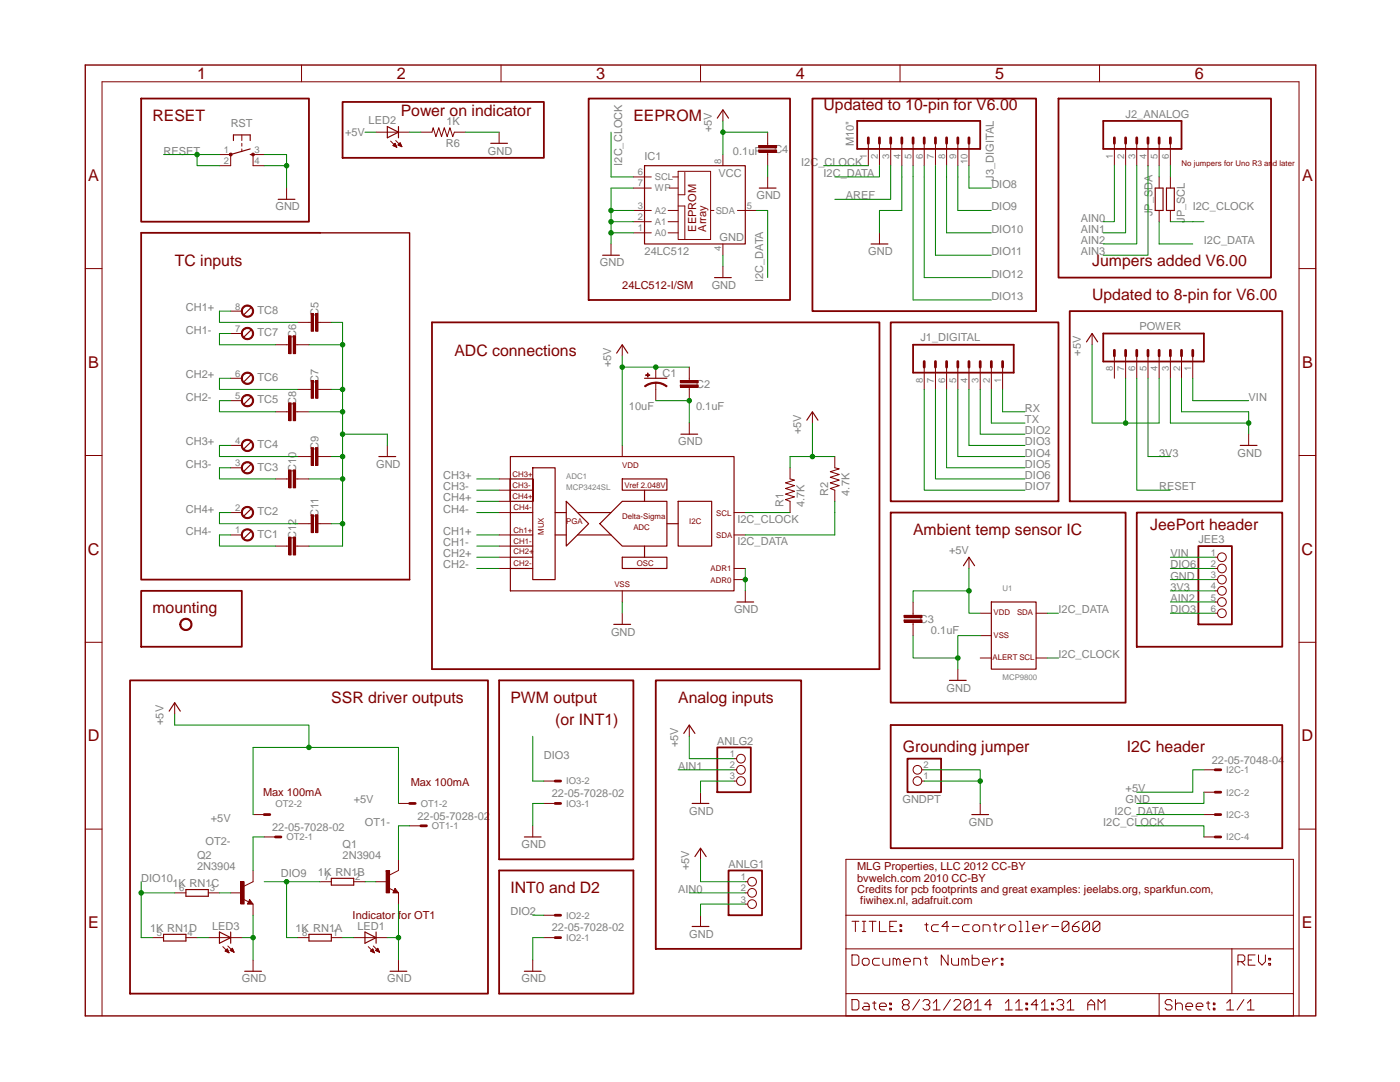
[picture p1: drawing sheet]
<svg xmlns="http://www.w3.org/2000/svg" width="279mm" height="216mm" viewBox="0 0 279 216" stroke-linecap="round" stroke-linejoin="round" font-family="sans-serif">
<g fill="none" stroke="#800000" stroke-width=".36">
<path d="M28.2 19.7h33.5v24.5h-33.5zM117.5 19.7h40.2v40.2h-40.2zM162.1 19.7h44.7v42.4h-44.7zM211.2 19.7h42.5v35.7h-42.5zM68.4 20.3h40.1v11.2h-40.1zM63.9 46.5h-35.7v69.2h53.5M86.2 64.3h89.3v69.2h-89.3zM177.8 64.3h33.4v35.7h-33.4zM213.5 62.1h42.4v37.9h-42.4zM28.2 117.9h20.1v11.2h-20.1zM177.8 102.3h46.8v37.9h-46.8zM226.9 102.3h29v26.8h-29z"/>
<path d="M26 135.8h71.4v62.5h-71.4zM99.6 135.8h26.8v35.7h-26.8zM130.9 135.8h29v53.5h-29zM177.8 144.7h78.1v24.5h-78.1zM99.6 173.7h26.8v24.6h-26.8z"/>
</g>
<path d="M63.9 46.5h17.8v69.2" fill="none" stroke="#800000" stroke-width=".28"/>
<g fill="none" stroke="#800000" stroke-width=".23">
<path d="M101.9 95.6h4.4M101.9 97.8h4.4M101.9 91.1h44.6v26.8h-44.6zM106.3 93.3h4.5v22.4h-4.5zM124.2 95.6h8.9v2.2h-8.9zM128.6 97.8v2.2M101.9 102.3h4.4M101.9 106.7h4.4M101.9 100h4.4M101.9 109h4.4M101.9 113.4h4.4M101.9 111.2h4.4"/>
<path d="M110.8 102.3h2.2M110.8 106.7h2.2M113 100l4.5 4.5-4.5 4.5zM115.3 106.7h6.6M115.5 102.3h6.4M119.7 104.5l4.5-4.5h8.9v9h-8.9zM124.2 111.2h8.9v2.2h-8.9zM128.6 109v2.2M133.1 104.5h2.2M135.3 100h6.7v9h-6.7zM197.8 120.1h9v13.4h-9z"/>
</g>
<g fill="none" stroke="#800000" stroke-width=".2">
<path d="M99.6 95.6h2.3M99.6 97.8h2.3M124.2 88.9v2.2M99.6 106.7h2.3M99.6 109h2.3M99.6 111.2h2.3M99.6 113.4h2.3M99.6 102.3h2.3M99.6 100h2.3M124.2 117.9v2.2M146.5 106.7h2.2M146.5 113.4h2.2"/>
<path d="M146.5 102.3h2.2M146.5 115.7h2.2M195.6 122.4h2.2M195.6 126.8h2.2M195.6 131.3h2.2M206.8 122.4h2.2M206.8 131.3h2.2"/>
</g>
<path d="M36.4 123.6a1.22 1.22 0 0 1 1.8 .5 1.22 1.22 0 0 1-.8 1.7 1.22 1.22 0 0 1-1.5-1.2h.2a1.01 1.01 0 0 1 1.4-.9 1.01 1.01 0 0 1 .3 1.6 1.01 1.01 0 0 1-1.7-.4v-.3h-.2v-.3z" fill-rule="evenodd" fill="#800000"/>
<g fill="none" stroke="#800000" stroke-width=".2">
<path d="M222.4 28.6v4.5M224.6 28.6v4.5M226.9 28.6v4.5M229.1 28.6v4.5M231.3 28.6v4.5M233.6 28.6v4.5M175.5 46.5v2.2M124.2 68.8v2.2M130.9 76.4v1.3M218 66.5v2.3M162.1 82.2v2.2M249.2 86.6v2.3"/>
<path d="M193.4 111.2v2.2M36.4 123.6a1.22 1.22 0 0 1 1.8 .5 1.22 1.22 0 0 1-.8 1.7 1.22 1.22 0 0 1-1.5-1.2h.2a1.01 1.01 0 0 1 1.4-.9 1.01 1.01 0 0 1 .3 1.6 1.01 1.01 0 0 1-1.7-.4v-.3h-.2v-.3zM124.2 122.4v2.2M191.2 133.5v2.3"/>
</g>
<path d="M173.8 48.7h3.4M123.1 70.5l1.1-1.7 1.1 1.7M128.6 75.5h4.5M216.8 68.2l1.2-1.7 1.1 1.7M161 83.8l1.1-1.6 1.1 1.6M247.5 88.9h3.4M192.3 112.9l1.1-1.7 1.1 1.7M122.5 124.6h3.4M189.5 135.8h3.3" fill="none" stroke="#800000" stroke-width=".23"/>
<path d="M220.2 24.1h15.6v5.6h-15.6z" fill="none" stroke="#800000" stroke-width=".36"/>
<path d="M222.4 27.5v1.1M224.6 27.5v1.1M226.9 27.5v1.1M229.1 27.5v1.1M231.3 27.5v1.1M233.6 27.5v1.1" fill="none" stroke="#800000" stroke-width=".55"/>
<path d="M130.9 76.2l1.2 .2 1 .6-.1 .2-1.2-.6-.9-.1z" fill-rule="evenodd" fill="#800000"/>
<path d="M130.9 76.2l1.2 .2 1 .6-.1 .2-1.2-.6-.9-.1z" fill="none" stroke="#800000" stroke-width=".2"/>
<path d="M128.6 77l1.1-.5 1.2-.2v.2l-.9 .1-1.2 .6z" fill-rule="evenodd" fill="#800000"/>
<path d="M128.6 77l1.1-.5 1.2-.2v.2l-.9 .1-1.2 .6z" fill="none" stroke="#800000" stroke-width=".2"/>
<path d="M128.9 74.8h.8v.1h-.8z" fill="#800000"/>
<path d="M128.9 74.8h.8v.1h-.8zM128.9 74.8h.1" fill="none" stroke="#800000" stroke-width=".2"/>
<path d="M129.2 74.5h.1v.7h-.1z" fill="#800000"/>
<path d="M129.2 74.5h.1v.7h-.1zM129.2 74.5h.1M130.9 73.3v2.2M130.9 77.7v2.2M182.2 122.4v.4M182.2 124.1v.5" fill="none" stroke="#800000" stroke-width=".2"/>
<path d="M180.4 123.7h3.6v.5h-3.6z" fill="#800000"/>
<path d="M180.4 123.7h3.6v.5h-3.6zM180.4 123.7h.1" fill="none" stroke="#800000" stroke-width=".2"/>
<path d="M180.4 122.8h3.6v.5h-3.6z" fill="#800000"/>
<path d="M137.6 75.5v.4M137.6 77.3v.4M180.4 122.8h3.6v.5h-3.6zM180.4 122.8h.1M182.2 120.1v2.3M182.2 124.6v2.2" fill="none" stroke="#800000" stroke-width=".2"/>
<path d="M135.8 76.8h3.5v.5h-3.5z" fill="#800000"/>
<path d="M135.8 76.8h3.5v.5h-3.5zM135.8 76.8h.1" fill="none" stroke="#800000" stroke-width=".2"/>
<path d="M135.8 75.9h3.5v.5h-3.5z" fill="#800000"/>
<path d="M135.8 75.9h3.5v.5h-3.5zM135.8 75.9h.1M137.6 73.3v2.2M137.6 77.7v2.2M137.6 84.4v2.2M148.7 117.9v2.2M48.5 179.4l1.1 .6M49.8 179.5l.7 .9h-1.1zM50.5 175.9l-1.8 .9M50.5 191.6v2.2M79.5 191.6v2.2" fill="none" stroke="#800000" stroke-width=".2"/>
<path d="M135.9 86.6h3.3M147.1 120.1h3.3M49.8 180l.1 .2h-.3l.2-.5 .5 .6h-.7M48.8 193.8h3.4M77.9 193.8h3.3" fill="none" stroke="#800000" stroke-width=".23"/>
<path d="M48 175.9h.7v4.5h-.7z" fill="#800000"/>
<path d="M46 178.2h2.3M48 175.9h.7v4.5h-.7zM48 175.9h.1M50.5 173.7v2.2M77.6 177.2l1 .5M78.8 177.3l.7 .9h-1.1zM79.5 173.7l-1.8 .9M50.5 180.4v2.2" fill="none" stroke="#800000" stroke-width=".2"/>
<path d="M78.8 177.7l.2 .2h-.4l.2-.4 .5 .6h-.7" fill="none" stroke="#800000" stroke-width=".23"/>
<path d="M77.1 173.7h.6v4.5h-.6z" fill="#800000"/>
<g fill="none" stroke="#800000" stroke-width=".2">
<path d="M60.2 13v3.3M100 13v3.3M139.8 13v3.3M179.6 13v3.3M219.4 13v3.3M126.4 37.5h3.6M130 35.3h-3.6M133.6 37.5h1.7M134.2 35.3h1.1M135.3 34.2h6.5v13.6h-6.5zM136.7 34.4v4.5h-1.4M144.3 21.9v2.2"/>
<path d="M144.3 30.8v2.3M153.2 28.6v.4M153.2 30.4v.4M17 53.6h3.4M121.9 48.7v2.2M126.4 42h3.6M126.4 44.2h3.6M126.4 46.5h3.6M133.3 42h2M133.3 44.2h2M133.3 46.5h2M135.3 41.1h1.4v6.7"/>
<path d="M141.8 42h.7M144.3 48.7v2.2M144.3 53.1v2.3M147.2 42h3.8M259.2 53.6h3.4M17 90.9h3.4M259.2 90.9h3.4M242.5 111.2h.5M242.5 113.4h.5M242.5 115.7h.5M242.5 117.9h.5M17 128.2h3.4"/>
<path d="M242.5 120.1h.5M242.5 122.4h.5M259.2 128.2h3.4M17 165.4h3.4M75.1 175.9h2.2M77.1 173.7h.6v4.5h-.6zM77.1 173.7h.1M79.5 171.5v2.2M79.5 178.2v2.2M106.3 164.8v2.2M259.2 165.4h3.4M168.8 182.6h89.3"/>
<path d="M168.8 189.3h89.3M170 199.5h1.1l.3 .3v1.4l-.3 .3h-1.1zM170 183.8h1.4M170 190.5h1.1l.3 .4v1.3l-.3 .4h-1.1zM170.7 183.8v2.1M172.1 183.8h.7M172.1 185.9h.7M172.4 183.8v2.1M172.4 191.2h.7l.4 .4v.6l-.4 .4h-.7l-.3-.4v-.6zM173.5 183.8h1.3M174.1 183.8v2.1M174.5 199.8v1.4l.3 .3"/>
<path d="M175.5 183.8v2.1h1.4M175.5 191.2h-1l-.4 .4v.6l.4 .4h1M176.2 191.2v1l.4 .4h1v-1.4M177.6 184.9h.6M178.2 192.6v-1.4h.4l.3 .4v1M178.9 183.8h-1.3v2.1h1.3M178.9 191.6l.4-.4 .3 .4v1M179.6 184.5h.4v.4h-.4zM179.6 185.5h.4v.4h-.4zM180.3 191.9h1.4v-.3l-.4-.4h-.6l-.4 .4v.6l.4 .4h.6M180.4 199.5h.7l.3 .3v.4l-.3 .3 .3 .3v.4l-.3 .3h-.7l-.3-.3v-.4l.3-.3-.3-.3v-.4zM182.4 192.6v-1.4h1l.3 .4v1"/>
<path d="M183.5 199.5l-1.4 2M184.2 199.8l.3-.3h.7l.4 .3v.4l-.4 .3h-.3M184.4 191.2h.7M184.6 184.5h.6M184.8 190.9v1.3l.3 .4M184.9 184.2v1.3l.3 .4M187.3 184.5h-1l-.4 .4v.6l.4 .4h1M189.2 190.5v2.1l-1.3-2.1v2.1M189.3 184.9h-1.3l1-1.1v2.1M189.7 199.5l-1.4 2M189.9 191.2v1l.3 .4h1.1v-1.4M190 184.9h1.4"/>
<path d="M190.4 199.8l.3-.3h.7l.3 .3v.4l-1.3 1.3h1.3M192 192.6v-1.4h.3l.3 .4v1M192.6 191.6l.4-.4 .3 .4v1M193.4 184.5h-1l-.3 .4v.6l.3 .4h1M193.8 199.8l-1.4 1.4 .4 .3h.6l.4-.3v-1.4l-.4-.3h-.6l-.4 .3v1.4M194 190.5v2.1h1.1l.3-.4v-.6l-.3-.4h-1.1M194.1 184.9l.4-.4h.7l.3 .4v.6l-.3 .4h-.7l-.4-.4zM196.1 191.9h1.3v-.3l-.3-.4h-.7l-.3 .4v.6l.3 .4h.7M196.2 185.9v-1.4h1l.4 .4v1M198.1 191.2v1.4M198.2 184.5h.7M198.6 184.2v1.3l.3 .4"/>
<path d="M199.2 191.2h-.4l-.7 .7M199.6 184.5v1.4M199.8 191.2h.4v.4h-.4zM199.8 192.2h.4v.4h-.4zM200.6 184.5h-.3l-.7 .7M201.3 184.9l.4-.4h.7l.3 .4v.6l-.3 .4h-.7l-.4-.4zM203.4 183.8h.3v2.1M203.4 185.9h.7M204.8 183.8h.3v2.1M204.8 185.9h.6M206.1 185.2h1.4v-.3l-.3-.4h-.7l-.4 .4v.6l.4 .4h.7M208.2 184.5v1.4"/>
<path d="M209.2 184.5h-.3l-.7 .7M209.9 184.9h1.4M210.9 199.8l.4-.3h.6l.4 .3v.4l-.4 .3h-.3M213.3 184.2l-1.3 1.3 .3 .4h.7l.3-.4v-1.3l-.3-.4h-.7l-.3 .4v1.3M215.4 183.8l-.7 .4-.7 .7v.6l.4 .4h.6l.4-.4v-.3l-.4-.3h-1M216.4 183.8h.7l.3 .4v1.3l-.3 .4h-.7l-.3-.4v-1.3zM217.4 184.2l-1.3 1.3M219.5 184.2l-1.4 1.3 .4 .4h.6l.4-.4v-1.3l-.4-.4h-.6l-.4 .4v1.3M231.3 198.3h-62.5v4.4h89.3v-4.4h-12.2M231.3 198.3v4.4M231.3 198.3h14.6M233.9 199.8l-.3-.3h-.7l-.4 .3v.4l.4 .3h.7l.3 .3v.4l-.3 .3h-.7l-.4-.3"/>
<path d="M234.6 199.5v2M241.1 199.8v1.4l.3 .3M245.9 189.3v9M247.1 191.9h1l.3-.3v-.7l-.3-.4h-1v2.1M247.7 191.9l.7 .7M248.2 199.5l-1.3 2M249.1 191.6h.7M250.5 190.5h-1.4v2.1h1.4M251.2 190.5v1.4l.7 .7 .6-.7v-1.4M253.2 191.2h.4v.4h-.4zM253.2 192.2h.4v.4h-.4zM258.1 198.3v-26.8h-89.3v26.8"/>
<path d="M20.4 202.7v-186.4h238.8v186.4M172.4 200.2h.7l.4 .3v1h-1.1l-.3-.3 .3-.4h1.1M174.1 200.2h.7M175.5 200.8h1.4v-.3l-.3-.3h-.7l-.4 .3v.7l.4 .3h.7M177.6 200.2h.3v.3h-.3zM177.6 201.2h.3v.3h-.3zM180.4 200.5h.7M185.2 200.5l.4 .3v.4l-.4 .3h-.7l-.3-.3M186.2 200.2l.7-.7v2M186.2 201.5h1.4M194.5 200.2l.7-.7v2M194.5 201.5h1.3"/>
<path d="M197.9 200.5h-1.4l1-1v2M200.6 200.2l.7-.7v2M200.6 201.5h1.4M202.7 200.2l.7-.7v2M202.7 201.5h1.4M204.7 200.2h.4v.3h-.4zM204.7 201.2h.4v.3h-.4zM207.1 200.5h-1.3l1-1v2M207.8 200.2l.7-.7v2M207.8 201.5h1.4M209.9 200.2h.3v.3h-.3zM209.9 201.2h.3v.3h-.3z"/>
<path d="M211.9 200.5l.4 .3v.4l-.4 .3h-.6l-.4-.3M213 200.2l.7-.7v2M213 201.5h1.3M217.1 201.5v-1.3l.7-.7 .7 .7v1.3M217.1 200.5h1.4M219.1 201.5v-2l.7 .7 .7-.7v2M234.6 200.5l.4-.3h.6l.4 .3v1M236.7 200.8h1.3v-.3l-.3-.3h-.7l-.3 .3v.7l.3 .3h.7M238.7 200.8h1.4v-.3l-.4-.3h-.6l-.4 .3v.7l.4 .3h.6M240.8 200.2h.6M242.1 200.2h.4v.3h-.4zM242.1 201.2h.4v.3h-.4z"/>
<path d="M244.8 200.2l.7-.7v2M244.8 201.5h1.4M248.9 200.2l.7-.7v2M248.9 201.5h1.4"/>
<circle cx="243.9" cy="111.2" r=".87"/>
<circle cx="243.9" cy="113.4" r=".87"/>
<circle cx="243.9" cy="117.9" r=".87"/>
<circle cx="243.9" cy="115.7" r=".87"/>
<circle cx="243.9" cy="122.4" r=".87"/>
<circle cx="243.9" cy="120.1" r=".87"/>
</g>
<path d="M17 13h245.6v189.7h-245.6z" fill="none" stroke="#800000" stroke-width=".28"/>
<path d="M128.6 33.1h20.1v15.6h-20.1zM143.2 23.6l1.1-1.7 1.1 1.7M120.3 50.9h3.3M142.6 55.4h3.3M104.6 167h3.4" fill="none" stroke="#800000" stroke-width=".23"/>
<path d="M239.2 109h6.7v15.6h-6.7z" fill="none" stroke="#800000" stroke-width=".36"/>
<path d="M151.4 29.9h3.6v.5h-3.6z" fill="#800000"/>
<path d="M151.4 29.9h3.6v.5h-3.6zM151.4 29.9h.1" fill="none" stroke="#800000" stroke-width=".2"/>
<path d="M151.4 29h3.6v.5h-3.6z" fill="#800000"/>
<g fill="none" stroke="#800000" stroke-width=".2">
<path d="M46 30.8v2.3M48.3 26.9v1.1M48.3 28.6v.6M48.3 29.7v.6M50.5 30.8v2.3M151.4 29h3.6v.5h-3.6zM151.4 29h.1M153.2 26.4v2.2M153.2 30.8v2.3M153.2 35.3v2.2M137.6 144.7v2.2M139.8 158.1v2.2"/>
<path d="M146.5 151.4h.5M146.5 153.6h.5M146.5 155.9h.5M184 153.6h.4M184 155.9h.4M139.8 169.2v2.3M148.7 175.9h.5M148.7 178.2h.5M195.6 160.3v2.2M139.8 182.6v2.3M148.7 180.4h.5"/>
<circle cx="147.9" cy="155.8" r=".87"/>
<circle cx="147.9" cy="151.4" r=".87"/>
<circle cx="147.9" cy="153.6" r=".87"/>
<circle cx="183.1" cy="153.6" r=".87"/>
<circle cx="183.1" cy="155.8" r=".87"/>
<circle cx="150.1" cy="175.9" r=".87"/>
<circle cx="150.1" cy="178.2" r=".87"/>
<circle cx="150.1" cy="180.4" r=".87"/>
</g>
<path d="M46.6 28v-1.1h3.3v1.1M49.9 30.8h.6M49.9 29.7l-3.9 1.1M151.5 37.5h3.4M136.5 146.3l1.1-1.6 1.1 1.6M138.1 160.3h3.4M138.7 170.9l1.1-1.7 1.1 1.7M194 162.5h3.3M138.1 184.9h3.4" fill="none" stroke="#800000" stroke-width=".23"/>
<path d="M143.2 149.1h6.6v9h-6.6zM181.1 151.4h6.7v6.7h-6.7zM145.4 173.7h6.7v8.9h-6.7z" fill="none" stroke="#800000" stroke-width=".36"/>
<path d="M45.8 30.6h.3l.2 .3-.2 .2-.3-.1z" fill-rule="evenodd" fill="#800000"/>
<path d="M45.8 30.6h.3l.2 .3-.2 .2-.3-.1z" fill="none" stroke="#800000" stroke-width=".2"/>
<circle cx="50.5" cy="30.8" r=".29" fill="#800000"/>
<g fill="none" stroke="#800000" stroke-width=".2">
<path d="M43.8 33.1h2.2M43.8 30.8h2.2M50.5 30.8h2.2M50.5 33.1h2.2M57.2 37.5v2.3M75.1 26.4h6.6M78 28.2l1.2 1.2M78.4 29l.4-.4 .4 .8zM78.4 29h.6M78.5 29.1h.6M78.5 28.9h.5M78.7 28.8h.2"/>
<path d="M78.7 28.7h.2M78.8 29.2h.3M78.8 28.6h.1M79 28l1.2 1.3M79 29.3h.2M79.4 28.9l.5-.4 .3 .8zM79.4 28.9h.6M79.5 28.8h.5M79.6 29h.5M79.7 28.7h.2M79.8 28.6h.1M79.8 29.1h.3"/>
<path d="M79.8 28.5h.1M80.1 29.2h.1M84 26.4h2.2l.2-.9 .6 1.8 .6-1.8 .5 1.8 .6-1.8 .5 1.8 .6-1.8 .6 1.8 .3-.9h2.2M99.6 26.4v2.2M77.3 88.9v2.2M157.7 93.3v2.3l.9 .2-1.8 .6 1.8 .5-1.8 .6 1.8 .5-1.8 .6 1.8 .5-1.8 .6 .9 .3v2.3M166.6 91.1v2.2l.9 .3-1.8 .5 1.8 .6-1.8 .5 1.8 .6-1.8 .6 1.8 .5-1.8 .6 .9 .3v2.2M41.6 187.1h6.7M44.5 188.9l1.2 1.2M44.9 189.8l.5-.5 .3 .8zM44.9 189.8h.7M45 189.7h.5"/>
<path d="M45.1 189.9h.5M45.1 189.5h.4M45.2 189.5h.2M45.3 189.4h.1M45.4 190h.2M45.5 188.8l1.2 1.2M45.6 190.1h.1M45.9 189.7h.7M45.9 189.7l.5-.5 .3 .8zM46 189.5h.5M46.1 189.5h.4M46.1 189.8h.5"/>
<path d="M46.2 189.4h.2M46.3 189.3h.1M46.4 189.9h.3M46.6 190h.1M70.6 187.1h6.7M73.5 188.9l1.2 1.2M73.9 189.8l.5-.5 .3 .8zM74 189.8h.6M74.1 189.7h.4M74.1 189.9h.5M74.2 189.5h.3M74.3 189.5h.1"/>
<path d="M74.4 189.4h.1M74.4 190h.3M74.5 188.8l1.2 1.2M74.6 190.1h.1M75 189.7h.6M75 189.7l.4-.5 .3 .8zM75.1 189.5h.4M75.2 189.8h.4M75.2 189.5h.3M75.3 189.4h.2M75.4 189.3h.1M75.4 189.9h.3"/>
<path d="M75.6 190h.1"/>
<circle cx="50.5" cy="30.8" r=".29"/>
</g>
<path d="M55.5 39.8h3.4M77.3 25.3l2.2 1.1-2.2 1.1zM79.5 25.3v2.2M97.9 28.6h3.4M75.6 91.1h3.4M50.1 106.1l-1.4 1.3M43.8 186l2.2 1.1-2.2 1.1zM46 186v2.2M72.8 186l2.3 1.1-2.3 1.1zM75.1 186v2.2" fill="none" stroke="#800000" stroke-width=".23"/>
<path d="M48.6 105.7a1.23 1.23 0 0 1 1.9 .5 1.23 1.23 0 0 1-.8 1.7 1.23 1.23 0 0 1-1.5-1.2h.2a1 1 0 0 1 1.5-.8 1 1 0 0 1 .1 1.7 1 1 0 0 1-1.6-.6v-.3h-.2v-.3z" fill-rule="evenodd" fill="#800000"/>
<path d="M46 106.7h2.3M48.6 105.7a1.23 1.23 0 0 1 1.9 .5 1.23 1.23 0 0 1-.8 1.7 1.23 1.23 0 0 1-1.5-1.2h.2a1 1 0 0 1 1.5-.8 1 1 0 0 1 .1 1.7 1 1 0 0 1-1.6-.6v-.3h-.2v-.3z" fill="none" stroke="#800000" stroke-width=".2"/>
<path d="M50.1 101.6l-1.4 1.3" fill="none" stroke="#800000" stroke-width=".23"/>
<path d="M48.6 101.3a1.23 1.23 0 0 1 1.9 .4 1.23 1.23 0 0 1-.8 1.8 1.23 1.23 0 0 1-1.5-1.2h.2a1 1 0 0 1 1.5-.9 1 1 0 0 1 .1 1.7 1 1 0 0 1-1.6-.6v-.2h-.2v-.4z" fill-rule="evenodd" fill="#800000"/>
<path d="M46 102.3h2.3M48.6 101.3a1.23 1.23 0 0 1 1.9 .4 1.23 1.23 0 0 1-.8 1.8 1.23 1.23 0 0 1-1.5-1.2h.2a1 1 0 0 1 1.5-.9 1 1 0 0 1 .1 1.7 1 1 0 0 1-1.6-.6v-.2h-.2v-.4z" fill="none" stroke="#800000" stroke-width=".2"/>
<path d="M50.1 92.7l-1.4 1.3" fill="none" stroke="#800000" stroke-width=".23"/>
<path d="M48.6 92.4a1.23 1.23 0 0 1 1.9 .4 1.23 1.23 0 0 1-.8 1.7 1.23 1.23 0 0 1-1.5-1.2h.2a1.01 1.01 0 0 1 1.5-.8 1.01 1.01 0 0 1 .1 1.7 1.01 1.01 0 0 1-1.6-.6v-.3h-.2v-.3z" fill-rule="evenodd" fill="#800000"/>
<path d="M46 93.3h2.3M48.6 92.4a1.23 1.23 0 0 1 1.9 .4 1.23 1.23 0 0 1-.8 1.7 1.23 1.23 0 0 1-1.5-1.2h.2a1.01 1.01 0 0 1 1.5-.8 1.01 1.01 0 0 1 .1 1.7 1.01 1.01 0 0 1-1.6-.6v-.3h-.2v-.3z" fill="none" stroke="#800000" stroke-width=".2"/>
<path d="M50.1 88.2l-1.4 1.3" fill="none" stroke="#800000" stroke-width=".23"/>
<path d="M48.6 87.9a1.23 1.23 0 0 1 1.9 .4 1.23 1.23 0 0 1-.8 1.8 1.23 1.23 0 0 1-1.5-1.2h.2a1.01 1.01 0 0 1 1.5-.8 1.01 1.01 0 0 1 .1 1.6 1.01 1.01 0 0 1-1.6-.5v-.3h-.2v-.4z" fill-rule="evenodd" fill="#800000"/>
<path d="M46 88.9h2.3M48.6 87.9a1.23 1.23 0 0 1 1.9 .4 1.23 1.23 0 0 1-.8 1.8 1.23 1.23 0 0 1-1.5-1.2h.2a1.01 1.01 0 0 1 1.5-.8 1.01 1.01 0 0 1 .1 1.6 1.01 1.01 0 0 1-1.6-.5v-.3h-.2v-.4z" fill="none" stroke="#800000" stroke-width=".2"/>
<path d="M50.1 79.3l-1.4 1.3" fill="none" stroke="#800000" stroke-width=".23"/>
<path d="M48.6 79a1.23 1.23 0 0 1 1.9 .4 1.23 1.23 0 0 1-.8 1.7 1.23 1.23 0 0 1-1.5-1.2h.2a1.01 1.01 0 0 1 1.5-.8 1.01 1.01 0 0 1 .1 1.7 1.01 1.01 0 0 1-1.6-.6v-.3h-.2v-.3z" fill-rule="evenodd" fill="#800000"/>
<path d="M46 79.9h2.3M48.6 79a1.23 1.23 0 0 1 1.9 .4 1.23 1.23 0 0 1-.8 1.7 1.23 1.23 0 0 1-1.5-1.2h.2a1.01 1.01 0 0 1 1.5-.8 1.01 1.01 0 0 1 .1 1.7 1.01 1.01 0 0 1-1.6-.6v-.3h-.2v-.3z" fill="none" stroke="#800000" stroke-width=".2"/>
<path d="M50.1 74.8l-1.4 1.4" fill="none" stroke="#800000" stroke-width=".23"/>
<path d="M48.6 74.5a1.23 1.23 0 0 1 1.9 .5 1.23 1.23 0 0 1-.9 1.7 1.23 1.23 0 0 1-1.4-1.2h.2a1 1 0 0 1 1.5-.8 1 1 0 0 1 .1 1.6 1 1 0 0 1-1.6-.5v-.3h-.2v-.4z" fill-rule="evenodd" fill="#800000"/>
<path d="M46 75.5h2.3M48.6 74.5a1.23 1.23 0 0 1 1.9 .5 1.23 1.23 0 0 1-.9 1.7 1.23 1.23 0 0 1-1.4-1.2h.2a1 1 0 0 1 1.5-.8 1 1 0 0 1 .1 1.6 1 1 0 0 1-1.6-.5v-.3h-.2v-.4z" fill="none" stroke="#800000" stroke-width=".2"/>
<path d="M50.1 65.9l-1.4 1.3" fill="none" stroke="#800000" stroke-width=".23"/>
<path d="M48.7 65.6a1.23 1.23 0 0 1 1.8 .4 1.23 1.23 0 0 1-.9 1.8 1.23 1.23 0 0 1-1.4-1.3h.2a1 1 0 0 1 1.5-.8 1 1 0 0 1 .1 1.7 1 1 0 0 1-1.6-.6v-.3h-.2v-.3z" fill-rule="evenodd" fill="#800000"/>
<path d="M46 66.5h2.3M48.7 65.6a1.23 1.23 0 0 1 1.8 .4 1.23 1.23 0 0 1-.9 1.8 1.23 1.23 0 0 1-1.4-1.3h.2a1 1 0 0 1 1.5-.8 1 1 0 0 1 .1 1.7 1 1 0 0 1-1.6-.6v-.3h-.2v-.3z" fill="none" stroke="#800000" stroke-width=".2"/>
<path d="M50.1 61.4l-1.4 1.4" fill="none" stroke="#800000" stroke-width=".23"/>
<path d="M48.6 61.1a1.23 1.23 0 0 1 1.9 .5 1.23 1.23 0 0 1-.9 1.7 1.23 1.23 0 0 1-1.4-1.2h.2a1 1 0 0 1 1.5-.8 1 1 0 0 1 .1 1.6 1 1 0 0 1-1.6-.5v-.3h-.2v-.3z" fill-rule="evenodd" fill="#800000"/>
<g fill="none" stroke="#800000" stroke-width=".2">
<path d="M46 62.1h2.3M48.6 61.1a1.23 1.23 0 0 1 1.9 .5 1.23 1.23 0 0 1-.9 1.7 1.23 1.23 0 0 1-1.4-1.2h.2a1 1 0 0 1 1.5-.8 1 1 0 0 1 .1 1.6 1 1 0 0 1-1.6-.5v-.3h-.2v-.3zM61.7 64.3h.4M63.5 64.3h.4M34.9 140.2v2.3M108.5 155.9h2.3M240.3 153.6h2.2M240.3 158.1h2.2M34.9 178.2h2.2M41.6 178.2h2.2M50.5 162.5h2.2M52.7 167h2.3"/>
<path d="M63.9 175.9h2.2M70.6 175.9h2.2M79.5 160.3h2.2M81.7 164.8h2.3M108.5 160.3h2.3M240.3 162.5h2.2M240.3 167h2.2M30.4 187.1h2.2M37.1 187.1h2.2M59.4 187.1h2.3M66.1 187.1h2.3M106.3 191.6v2.2"/>
<path d="M108.5 187.1h2.3M108.5 182.6h2.3"/>
</g>
<path d="M33.8 141.9l1.1-1.7 1.1 1.7M37.1 177.5h4.5v1.3h-4.5zM66.1 175.3h4.5v1.3h-4.5zM32.6 186.4h4.5v1.4h-4.5zM61.7 186.4h4.4v1.4h-4.4zM104.6 193.8h3.4" fill="none" stroke="#800000" stroke-width=".23"/>
<path d="M110.8 155.9h1.1M242.5 153.6h1.1M242.5 158.1h1.1M52.7 162.5h1.1M55 167h1.1M81.7 160.3h1.2M84 164.8h1.1M110.8 160.3h1.1M242.5 162.5h1.1M242.5 167h1.1M110.8 187.1h1.1M110.8 182.6h1.1" fill="none" stroke="#800000" stroke-width=".55"/>
<path d="M63 62.5h.5v3.6h-.5z" fill="#800000"/>
<path d="M63 62.5h.5v3.6h-.5zM63 62.5h.1" fill="none" stroke="#800000" stroke-width=".2"/>
<path d="M62.1 62.5h.5v3.6h-.5z" fill="#800000"/>
<path d="M57.2 68.8h.4M59 68.8h.4M59.4 64.3h2.3M62.1 62.5h.5v3.6h-.5zM62.1 62.5h.1M63.9 64.3h2.2" fill="none" stroke="#800000" stroke-width=".2"/>
<path d="M58.5 67h.5v3.6h-.5z" fill="#800000"/>
<path d="M58.5 67h.5v3.6h-.5zM58.5 67h.1" fill="none" stroke="#800000" stroke-width=".2"/>
<path d="M57.6 67h.5v3.6h-.5z" fill="#800000"/>
<path d="M55 68.8h2.2M57.6 67h.5v3.6h-.5zM57.6 67h.1M59.4 68.8h2.3M61.7 77.7h.4M63.5 77.7h.4" fill="none" stroke="#800000" stroke-width=".2"/>
<path d="M63 75.9h.5v3.6h-.5z" fill="#800000"/>
<path d="M63 75.9h.5v3.6h-.5zM63 75.9h.1" fill="none" stroke="#800000" stroke-width=".2"/>
<path d="M62.1 75.9h.5v3.6h-.5z" fill="#800000"/>
<path d="M59.4 77.7h2.3M62.1 75.9h.5v3.6h-.5zM62.1 75.9h.1M63.9 77.7h2.2M57.2 82.2h.4M59 82.2h.4" fill="none" stroke="#800000" stroke-width=".2"/>
<path d="M58.5 80.4h.5v3.5h-.5z" fill="#800000"/>
<path d="M58.5 80.4h.5v3.5h-.5zM58.5 80.4h.1" fill="none" stroke="#800000" stroke-width=".2"/>
<path d="M57.6 80.4h.5v3.5h-.5z" fill="#800000"/>
<path d="M55 82.2h2.2M57.6 80.4h.5v3.5h-.5zM57.6 80.4h.1M59.4 82.2h2.3M61.7 91.1h.4M63.5 91.1h.4" fill="none" stroke="#800000" stroke-width=".2"/>
<path d="M63 89.3h.5v3.6h-.5z" fill="#800000"/>
<path d="M63 89.3h.5v3.6h-.5zM63 89.3h.1" fill="none" stroke="#800000" stroke-width=".2"/>
<path d="M62.1 89.3h.5v3.6h-.5z" fill="#800000"/>
<path d="M57.2 95.6h.4M59 95.6h.4M59.4 91.1h2.3M62.1 89.3h.5v3.6h-.5zM62.1 89.3h.1M63.9 91.1h2.2" fill="none" stroke="#800000" stroke-width=".2"/>
<path d="M58.5 93.8h.5v3.5h-.5z" fill="#800000"/>
<path d="M58.5 93.8h.5v3.5h-.5zM58.5 93.8h.1" fill="none" stroke="#800000" stroke-width=".2"/>
<path d="M57.6 93.8h.5v3.5h-.5z" fill="#800000"/>
<path d="M55 95.6h2.2M57.6 93.8h.5v3.5h-.5zM57.6 93.8h.1M59.4 95.6h2.3M61.7 104.5h.4M63.5 104.5h.4" fill="none" stroke="#800000" stroke-width=".2"/>
<path d="M63 102.7h.5v3.6h-.5z" fill="#800000"/>
<path d="M63 102.7h.5v3.6h-.5zM63 102.7h.1" fill="none" stroke="#800000" stroke-width=".2"/>
<path d="M62.1 102.7h.5v3.6h-.5z" fill="#800000"/>
<path d="M57.2 109h.4M59 109h.4M59.4 104.5h2.3M62.1 102.7h.5v3.6h-.5zM62.1 102.7h.1M63.9 104.5h2.2" fill="none" stroke="#800000" stroke-width=".2"/>
<path d="M58.5 107.2h.5v3.5h-.5z" fill="#800000"/>
<path d="M58.5 107.2h.5v3.5h-.5zM58.5 107.2h.1" fill="none" stroke="#800000" stroke-width=".2"/>
<path d="M57.6 107.2h.5v3.5h-.5z" fill="#800000"/>
<g fill="none" stroke="#800000" stroke-width=".2">
<path d="M173.3 28.6v4.5M175.5 28.6v4.5M177.8 28.6v4.5M180 28.6v4.5M182.2 28.6v4.5M184.4 28.6v4.5M186.7 28.6v4.5M188.9 28.6v4.5M191.2 28.6v4.5M193.4 28.6v4.5M231.3 35.3v2.2M233.6 35.3v2.2"/>
<path d="M231.3 42v2.2M233.6 42v2.2M184.4 73.3v4.4M186.7 73.3v4.4M188.9 73.3v4.4M191.2 73.3v4.4M193.4 73.3v4.4M195.6 73.3v4.4M197.8 73.3v4.4M200.1 73.3v4.4M222.4 71v4.5M224.6 71v4.5"/>
<path d="M226.9 71v4.5M229.1 71v4.5M231.3 71v4.5M233.6 71v4.5M235.8 71v4.5M238 71v4.5M55 109h2.2M57.6 107.2h.5v3.5h-.5zM57.6 107.2h.1M59.4 109h2.3"/>
</g>
<path d="M171.1 24.1h24.5v5.6h-24.5zM182.2 68.8h20.1v5.6h-20.1zM220.2 66.5h20.1v5.6h-20.1z" fill="none" stroke="#800000" stroke-width=".36"/>
<g fill="none" stroke="#800000" stroke-width=".55">
<path d="M173.3 27.5v1.1M175.5 27.5v1.1M177.8 27.5v1.1M180 27.5v1.1M182.2 27.5v1.1M184.4 27.5v1.1M186.7 27.5v1.1M188.9 27.5v1.1M191.2 27.5v1.1M193.4 27.5v1.1M184.4 72.1v1.2M186.7 72.1v1.2"/>
<path d="M188.9 72.1v1.2M191.2 72.1v1.2M193.4 72.1v1.2M195.6 72.1v1.2M197.8 72.1v1.2M200.1 72.1v1.2M222.4 69.9v1.1M224.6 69.9v1.1M226.9 69.9v1.1M229.1 69.9v1.1M231.3 69.9v1.1M233.6 69.9v1.1"/>
<path d="M235.8 69.9v1.1M238 69.9v1.1"/>
</g>
<path d="M230.5 37.5h1.6v4.5h-1.6zM232.8 37.5h1.6v4.5h-1.6z" fill="none" stroke="#800000" stroke-width=".23"/>
<path d="M180 33.1v8.9h-4.5v4.5M233.6 84.4h15.6M235.8 82.2h13.4v4.4M124.2 120.1v2.3" fill="none" stroke="#008000" stroke-width=".2"/>
<circle cx="249.2" cy="84.4" r=".45" fill="#008000"/>
<g fill="none" stroke="#008000" stroke-width=".2">
<path d="M130.9 79.9h6.7v4.5M233.6 75.5v8.9M235.8 75.5v6.7"/>
<circle cx="249.2" cy="84.4" r=".45"/>
</g>
<circle cx="137.6" cy="79.9" r=".45" fill="#008000"/>
<g fill="none" stroke="#008000" stroke-width=".2">
<path d="M148.7 113.4v4.5"/>
<circle cx="137.6" cy="79.9" r=".45"/>
</g>
<circle cx="148.7" cy="115.7" r=".45" fill="#008000"/>
<g fill="none" stroke="#008000" stroke-width=".2">
<path d="M48.3 187.1h2.2M50.5 182.6v9"/>
<circle cx="148.7" cy="115.7" r=".45"/>
</g>
<circle cx="50.5" cy="187.1" r=".45" fill="#008000"/>
<g fill="none" stroke="#008000" stroke-width=".2">
<path d="M182.2 126.8v4.5h9M195.6 126.8h-4.4v6.7"/>
<circle cx="50.5" cy="187.1" r=".45"/>
</g>
<circle cx="191.2" cy="131.3" r=".45" fill="#008000"/>
<g fill="none" stroke="#008000" stroke-width=".2">
<path d="M126.4 37.5h-4.5v11.2M121.9 42h4.5M121.9 44.2h4.5M121.9 46.5h4.5M233.6 115.7h8.9M108.5 160.3h-2.2v4.5"/>
<circle cx="191.2" cy="131.3" r=".45"/>
</g>
<circle cx="121.9" cy="42" r=".45" fill="#008000"/>
<circle cx="121.9" cy="42" r=".45" fill="none" stroke="#008000" stroke-width=".2"/>
<circle cx="121.9" cy="44.2" r=".45" fill="#008000"/>
<circle cx="121.9" cy="44.2" r=".45" fill="none" stroke="#008000" stroke-width=".2"/>
<circle cx="121.9" cy="46.5" r=".45" fill="#008000"/>
<g fill="none" stroke="#008000" stroke-width=".2">
<path d="M153.2 33.1v2.2M144.3 50.9v2.2M146.5 155.9h-6.7v2.2M184.4 153.6h11.2v6.7M184.4 155.9h11.2M240.3 158.1v2.2h-13.4M148.7 180.4h-8.9v2.2"/>
<circle cx="121.9" cy="46.5" r=".45"/>
</g>
<circle cx="195.6" cy="155.9" r=".45" fill="#008000"/>
<g fill="none" stroke="#008000" stroke-width=".2">
<path d="M52.7 30.8h4.5v6.7M52.7 33.1h4.5"/>
<circle cx="195.6" cy="155.9" r=".45"/>
</g>
<circle cx="57.2" cy="33.1" r=".45" fill="#008000"/>
<g fill="none" stroke="#008000" stroke-width=".2">
<path d="M77.3 187.1h2.2M79.5 180.4v11.2"/>
<circle cx="57.2" cy="33.1" r=".45"/>
</g>
<circle cx="79.5" cy="187.1" r=".45" fill="#008000"/>
<g fill="none" stroke="#008000" stroke-width=".2">
<path d="M92.9 26.4h6.7M68.4 64.3v44.7M77.3 86.6v2.3M108.5 187.1h-2.2v4.5"/>
<circle cx="79.5" cy="187.1" r=".45"/>
</g>
<circle cx="68.4" cy="68.8" r=".45" fill="#008000"/>
<circle cx="68.4" cy="68.8" r=".45" fill="none" stroke="#008000" stroke-width=".2"/>
<circle cx="68.4" cy="77.7" r=".45" fill="#008000"/>
<circle cx="68.4" cy="77.7" r=".45" fill="none" stroke="#008000" stroke-width=".2"/>
<circle cx="68.4" cy="82.2" r=".45" fill="#008000"/>
<circle cx="68.4" cy="82.2" r=".45" fill="none" stroke="#008000" stroke-width=".2"/>
<circle cx="68.4" cy="91.1" r=".45" fill="#008000"/>
<g fill="none" stroke="#008000" stroke-width=".2">
<path d="M68.4 86.6h8.9"/>
<circle cx="68.4" cy="91.1" r=".45"/>
</g>
<circle cx="68.4" cy="86.6" r=".45" fill="#008000"/>
<circle cx="68.4" cy="86.6" r=".45" fill="none" stroke="#008000" stroke-width=".2"/>
<circle cx="68.4" cy="95.6" r=".45" fill="#008000"/>
<circle cx="68.4" cy="95.6" r=".45" fill="none" stroke="#008000" stroke-width=".2"/>
<circle cx="68.4" cy="104.5" r=".45" fill="#008000"/>
<g fill="none" stroke="#008000" stroke-width=".2">
<path d="M61.7 68.8h6.7M66.1 77.7h2.3M66.1 64.3h2.3M124.2 71v2.3h13.4M124.2 73.3v15.6M61.7 82.2h6.7M61.7 95.6h6.7M66.1 91.1h2.3M61.7 109h6.7M66.1 104.5h2.3"/>
<circle cx="68.4" cy="104.5" r=".45"/>
</g>
<circle cx="130.9" cy="73.3" r=".45" fill="#008000"/>
<circle cx="130.9" cy="73.3" r=".45" fill="none" stroke="#008000" stroke-width=".2"/>
<circle cx="124.2" cy="73.3" r=".45" fill="#008000"/>
<g fill="none" stroke="#008000" stroke-width=".2">
<path d="M218 68.8v15.6h13.3v-8.9M224.6 75.5v8.9"/>
<circle cx="124.2" cy="73.3" r=".45"/>
</g>
<circle cx="224.6" cy="84.4" r=".45" fill="#008000"/>
<g fill="none" stroke="#008000" stroke-width=".2">
<path d="M162.1 84.4v6.7M166.6 91.1h-8.9v2.2"/>
<circle cx="224.6" cy="84.4" r=".45"/>
</g>
<circle cx="162.1" cy="91.1" r=".45" fill="#008000"/>
<g fill="none" stroke="#008000" stroke-width=".2">
<path d="M193.4 113.4v9h2.2M193.4 117.9h-11.2v2.2"/>
<circle cx="162.1" cy="91.1" r=".45"/>
</g>
<circle cx="193.4" cy="117.9" r=".45" fill="#008000"/>
<g fill="none" stroke="#008000" stroke-width=".2">
<path d="M144.3 24.1v6.7M144.3 26.4h8.9"/>
<circle cx="193.4" cy="117.9" r=".45"/>
</g>
<circle cx="144.3" cy="26.4" r=".45" fill="#008000"/>
<g fill="none" stroke="#008000" stroke-width=".2">
<path d="M72.8 26.4h2.3M34.9 142.5v2.2h26.8v4.4M137.6 146.9v4.5h8.9M240.3 153.6h-2.3v4.5h-11.1M79.5 160.3v-11.2h-29v13.4M139.8 171.5v4.4h8.9"/>
<circle cx="144.3" cy="26.4" r=".45"/>
</g>
<circle cx="61.7" cy="149.1" r=".45" fill="#008000"/>
<g fill="none" stroke="#008000" stroke-width=".2">
<path d="M188.9 33.1v13.4h8.9M46 75.5h-2.2v2.2h15.6M46 79.9h-2.2v2.3h11.2M46 62.1h-2.2v2.2h15.6M46 66.5h-2.2v2.3h11.2M46 88.9h-2.2v2.2h15.6M46 93.3h-2.2v2.3h11.2M95.1 95.6h4.5M95.1 97.8h4.5M46 102.3h-2.2v2.2h15.6M46 106.7h-2.2v2.3h11.2M95.1 106.7h4.5"/>
<path d="M95.1 109h4.5M95.1 111.2h4.5M95.1 113.4h4.5M95.1 100h4.5M95.1 102.3h4.5M28.2 178.2h6.7M28.2 175.9v11.2"/>
<circle cx="61.7" cy="149.1" r=".45"/>
</g>
<circle cx="28.2" cy="178.2" r=".45" fill="#008000"/>
<g fill="none" stroke="#008000" stroke-width=".2">
<path d="M177.8 33.1v6.7h-11.2M182.2 33.1v26.8h15.6M184.4 33.1v22.3h13.4M186.7 33.1v17.8h11.1M191.2 33.1v8.9h6.6M224.6 33.1v13.4h-4.4M226.9 33.1v15.6h-6.7M229.1 33.1v17.8h-8.9M197.8 77.7v6.7h6.8M200.1 77.7v4.5h4.5M233.6 120.1h8.9M135.3 153.6h11.2"/>
<path d="M52.7 175.9h11.2M57.2 175.9v11.2M28.2 187.1h2.2"/>
<circle cx="28.2" cy="178.2" r=".45"/>
</g>
<circle cx="57.2" cy="175.9" r=".45" fill="#008000"/>
<g fill="none" stroke="#008000" stroke-width=".2">
<path d="M32.6 30.8h11.2M39.3 30.8v2.3h4.5M121.9 26.4v8.9h4.5M164.4 33.1h8.9M175.5 33.1v2.2h-8.9M193.4 33.1v4.4h4.4M222.4 33.1v11.1h-2.2M151 42h2.2v13.4M231.3 44.2v4.5h6.7M233.6 44.2h6.7M184.4 77.7v20.1h20.2M186.7 77.7v17.9h17.9"/>
<path d="M188.9 77.7v15.6h15.7M191.2 77.7v13.4h13.4M193.4 77.7v11.2h11.2M195.6 77.7v8.9h9M226.9 75.5v22.3h6.7M238 75.5v4.4h11.2M148.7 102.3h9M166.6 100v6.7h-17.9M233.6 113.4h8.9M233.6 111.2h8.9M209 131.3h2.2M209 122.4h2.2"/>
<path d="M233.6 122.4h8.9M106.3 146.9v9h2.2M52.7 167h-2.2v6.7M81.7 164.8h-2.2v6.7M137.6 178.2h11.1M226.9 164.8h13.4v2.2M226.9 162.5h13.4M57.2 187.1h2.2M106.3 182.6h2.2"/>
<circle cx="57.2" cy="175.9" r=".45"/>
</g>
<circle cx="39.3" cy="30.8" r=".45" fill="#008000"/>
<g fill="none" stroke="#008000" stroke-width=".2">
<path d="M81.7 26.4h2.3M231.3 33.1v2.2M233.6 33.1v2.2M229.1 75.5v15.6h4.5M233.6 117.9h8.9M43.8 178.2h2.2M72.8 175.9h2.3M39.3 187.1h2.3M68.4 187.1h2.2"/>
<circle cx="39.3" cy="30.8" r=".45"/>
</g>
<g font-size="3.2" fill="#800000">
<text x="39.4" y="15.8">1</text>
<text x="79.2" y="15.8">2</text>
<text x="119" y="15.8">3</text>
<text x="158.8" y="15.8">4</text>
<text x="198.6" y="15.8">5</text>
<text x="238.4" y="15.8">6</text>
<text x="80" y="23.2">Power on indicator</text>
<text x="164.4" y="21.9">Updated to 10-pin for V6.00</text>
<text x="30.4" y="24.1">RESET</text>
<text x="126.4" y="24.1">EEPROM</text>
<text x="17.6" y="36.1">A</text>
<text x="259.8" y="36.1">A</text>
<text x="34.9" y="53.1">TC inputs</text>
<text x="218" y="53.1">Jumpers added V6.00</text>
<text x="218" y="59.9">Updated to 8-pin for V6.00</text>
<text x="90.7" y="71">ADC connections</text>
<text x="17.6" y="73.4">B</text>
<text x="259.8" y="73.4">B</text>
<text x="182.2" y="106.7">Ambient temp sensor IC</text>
<text x="229.6" y="105.8">JeePort header</text>
<text x="17.5" y="110.7">C</text>
<text x="259.8" y="110.7">C</text>
<text x="30.4" y="122.4">mounting</text>
<text x="66.1" y="140.2">SSR driver outputs</text>
<text x="101.9" y="140.2">PWM output</text>
<text x="135.3" y="140.2">Analog inputs</text>
<text x="17.5" y="148">D</text>
<text x="110.8" y="144.7">(or INT1)</text>
<text x="259.8" y="148">D</text>
<text x="180.2" y="150.1">Grounding jumper</text>
<text x="224.9" y="150.1">I2C header</text>
<text x="101.9" y="178.2">INT0 and D2</text>
<text x="17.6" y="185.2">E</text>
<text x="259.8" y="185.2">E</text>
</g>
<g font-size="2.2" fill="#808080">
<text x="224.6" y="23.5">J2_ANALOG</text>
<text x="46" y="25.3">RST</text>
<text x="68.9" y="27.1">+5V</text>
<text x="73.6" y="24.8">LED2</text>
<text x="89" y="29.3">R6</text>
<text x="89.1" y="25">1K</text>
<text x="142" y="26.4" transform="rotate(-90 142 26.4)">+5V</text>
<text x="170.4" y="29.2" transform="rotate(-90 170.4 29.2)">M10&quot;</text>
<text x="32.6" y="30.8">RESET</text>
<text x="97.4" y="30.8">GND</text>
<text x="124.2" y="33.1" transform="rotate(-90 124.2 33.1)">I2C_CLOCK</text>
<text x="128.6" y="31.9">IC1</text>
<text x="143.4" y="35.3">VCC</text>
<text x="146.3" y="30.9">0.1uF</text>
<text x="154.5" y="30.5">C4</text>
<text x="159.9" y="33.1">I2C_CLOCK</text>
<text x="164.4" y="35.3">I2C_DATA</text>
<text x="55" y="42">GND</text>
<text x="151" y="39.8">GND</text>
<text x="168.8" y="39.8">AREF</text>
<text x="197.8" y="42">DIO9</text>
<text x="197.8" y="37.5">DIO8</text>
<text x="198.3" y="36.1" transform="rotate(-90 198.3 36.1)">J3_DIGITAL</text>
<text x="238" y="42">I2C_CLOCK</text>
<text x="197.8" y="46.5">DIO10</text>
<text x="215.7" y="44.2">AIN0</text>
<text x="215.7" y="46.5">AIN1</text>
<text x="230" y="43.1" transform="rotate(-90 230 43.1)">JP_SDA</text>
<text x="236.5" y="44.5" transform="rotate(-90 236.5 44.5)">JP_SCL</text>
<text x="119.7" y="53.1">GND</text>
<text x="128.6" y="50.9">24LC512</text>
<text x="143.6" y="48">GND</text>
<text x="173.3" y="50.9">GND</text>
<text x="197.8" y="50.9">DIO11</text>
<text x="215.7" y="48.7">AIN2</text>
<text x="215.7" y="50.9">AIN3</text>
<text x="240.3" y="48.7">I2C_DATA</text>
<text x="142" y="57.6">GND</text>
<text x="152.3" y="56.3" transform="rotate(-90 152.3 56.3)">I2C_DATA</text>
<text x="197.8" y="55.4">DIO12</text>
<text x="197.8" y="59.9">DIO13</text>
<text x="37.1" y="62.1">CH1+</text>
<text x="51.4" y="62.7">TC8</text>
<text x="63.6" y="63" transform="rotate(-90 63.6 63)">C5</text>
<text x="227.4" y="65.9">POWER</text>
<text x="37.1" y="66.5">CH1-</text>
<text x="51.4" y="67.1">TC7</text>
<text x="59.1" y="67.4" transform="rotate(-90 59.1 67.4)">C6</text>
<text x="183.7" y="68.1">J1_DIGITAL</text>
<text x="215.7" y="71" transform="rotate(-90 215.7 71)">+5V</text>
<text x="37.1" y="75.5">CH2+</text>
<text x="51.4" y="76">TC6</text>
<text x="63.6" y="76.4" transform="rotate(-90 63.6 76.4)">C7</text>
<text x="121.9" y="73.3" transform="rotate(-90 121.9 73.3)">+5V</text>
<text x="132.2" y="75.1">C1</text>
<text x="138.9" y="77.4">C2</text>
<text x="37.1" y="79.9">CH2-</text>
<text x="51.4" y="80.5">TC5</text>
<text x="59.1" y="80.8" transform="rotate(-90 59.1 80.8)">C8</text>
<text x="125.5" y="81.9">10uF</text>
<text x="138.9" y="81.9">0.1uF</text>
<text x="204.6" y="82.2">RX</text>
<text x="249.2" y="79.9">VIN</text>
<text x="37.1" y="88.9">CH3+</text>
<text x="51.4" y="89.4">TC4</text>
<text x="63.6" y="89.8" transform="rotate(-90 63.6 89.8)">C9</text>
<text x="135.3" y="88.9">GND</text>
<text x="159.9" y="86.6" transform="rotate(-90 159.9 86.6)">+5V</text>
<text x="204.6" y="84.4">TX</text>
<text x="204.6" y="86.6">DIO2</text>
<text x="204.6" y="88.9">DIO3</text>
<text x="37.1" y="93.3">CH3-</text>
<text x="51.4" y="93.9">TC3</text>
<text x="59.1" y="94.2" transform="rotate(-90 59.1 94.2)">C10</text>
<text x="75.1" y="93.3">GND</text>
<text x="88.5" y="95.6">CH3+</text>
<text x="204.6" y="91.1">DIO4</text>
<text x="204.6" y="93.3">DIO5</text>
<text x="204.6" y="95.6">DIO6</text>
<text x="231.3" y="91.1">3V3</text>
<text x="247" y="91.1">GND</text>
<text x="88.5" y="97.8">CH3-</text>
<text x="88.5" y="100">CH4+</text>
<text x="156.3" y="101.2" transform="rotate(-90 156.3 101.2)">R1</text>
<text x="160.6" y="101.2" transform="rotate(-90 160.6 101.2)">4.7K</text>
<text x="165.3" y="98.9" transform="rotate(-90 165.3 98.9)">R2</text>
<text x="169.5" y="98.9" transform="rotate(-90 169.5 98.9)">4.7K</text>
<text x="204.6" y="97.8">DIO7</text>
<text x="231.3" y="97.8">RESET</text>
<text x="37.1" y="102.3">CH4+</text>
<text x="37.1" y="106.7">CH4-</text>
<text x="51.4" y="107.3">TC1</text>
<text x="51.4" y="102.8">TC2</text>
<text x="59.1" y="107.6" transform="rotate(-90 59.1 107.6)">C12</text>
<text x="63.6" y="103.2" transform="rotate(-90 63.6 103.2)">C11</text>
<text x="88.5" y="102.3">CH4-</text>
<text x="88.5" y="106.7">CH1+</text>
<text x="147.2" y="104.3">I2C_CLOCK</text>
<text x="88.5" y="109">CH1-</text>
<text x="88.5" y="111.2">CH2+</text>
<text x="88.5" y="113.4">CH2-</text>
<text x="147.2" y="108.7">I2C_DATA</text>
<text x="189.4" y="110.5">+5V</text>
<text x="233.6" y="111.2">VIN</text>
<text x="233.6" y="113.4">DIO6</text>
<text x="239.2" y="108.4">JEE3</text>
<text x="233.6" y="117.9">3V3</text>
<text x="233.6" y="115.7">GND</text>
<text x="146.5" y="122.4">GND</text>
<text x="183.6" y="124.2">C3</text>
<text x="211.2" y="122.4">I2C_DATA</text>
<text x="233.6" y="120.1">AIN2</text>
<text x="233.6" y="122.4">DIO3</text>
<text x="121.9" y="126.8">GND</text>
<text x="185.8" y="126.5">0.1uF</text>
<text x="211.2" y="131.3">I2C_CLOCK</text>
<text x="188.9" y="138">GND</text>
<text x="32.6" y="144.7" transform="rotate(-90 32.6 144.7)">+5V</text>
<text x="135.3" y="149.1" transform="rotate(-90 135.3 149.1)">+5V</text>
<text x="143.2" y="148.6">ANLG2</text>
<text x="108.5" y="151.4">DIO3</text>
<text x="135.3" y="153.6">AIN1</text>
<text x="241.8" y="152.4">22-05-7048-04</text>
<text x="70.6" y="160.3">+5V</text>
<text x="110.1" y="159.1">22-05-7028-02</text>
<text x="180.1" y="160.2">GNDPT</text>
<text x="224.6" y="160.3">GND</text>
<text x="224.6" y="158.1">+5V</text>
<text x="42.1" y="164.1">+5V</text>
<text x="54.3" y="165.8">22-05-7028-02</text>
<text x="72.8" y="164.8">OT1-</text>
<text x="83.3" y="163.6">22-05-7028-02</text>
<text x="137.6" y="162.5">GND</text>
<text x="193.4" y="164.8">GND</text>
<text x="220.2" y="164.8">I2C_CLOCK</text>
<text x="222.4" y="162.5">I2C_DATA</text>
<text x="39.3" y="173.7">2N3904</text>
<text x="39.3" y="171.5">Q2</text>
<text x="41" y="168.6">OT2-</text>
<text x="68.4" y="171.5">2N3904</text>
<text x="68.4" y="169.2">Q1</text>
<text x="104.1" y="169.2">GND</text>
<text x="137.6" y="173.7" transform="rotate(-90 137.6 173.7)">+5V</text>
<text x="145.4" y="173.1">ANLG1</text>
<text x="28.2" y="175.9">DIO10</text>
<text x="34.4" y="177.1">1K RN1C</text>
<text x="56.1" y="175">DIO9</text>
<text x="63.4" y="174.8">1K RN1B</text>
<text x="135.3" y="178.2">AIN0</text>
<text x="30" y="186">1K RN1D</text>
<text x="42.3" y="185.5">LED3</text>
<text x="59" y="186">1K RN1A</text>
<text x="71.3" y="185.5">LED1</text>
<text x="101.9" y="182.6">DIO2</text>
<text x="110.1" y="185.9">22-05-7028-02</text>
<text x="137.6" y="187.1">GND</text>
<text x="48.3" y="196">GND</text>
<text x="77.3" y="196">GND</text>
<text x="104.1" y="196">GND</text>
</g>
<g font-size="2.2" fill="#800000">
<text x="138.9" y="46.2" transform="rotate(-90 138.9 46.2)">EEPROM</text>
<text x="140.9" y="46.2" transform="rotate(-90 140.9 46.2)">Array</text>
<text x="124.2" y="57.6">24LC512-I/SM</text>
<text x="52.5" y="158.7">Max 100mA</text>
<text x="82" y="156.7">Max 100mA</text>
<text x="171.1" y="173.7">MLG Properties, LLC 2012 CC-BY</text>
<text x="171.1" y="175.9">bvwelch.com 2010 CC-BY</text>
<text x="171.1" y="178.2">Credits for pcb footprints and great examples: jeelabs.org, sparkfun.com,</text>
<text x="70.4" y="183.3">Indicator for OT1</text>
<text x="171.7" y="180.4">fiwihex.nl, adafruit.com</text>
</g>
<g font-size="1.9" fill="#808080">
<text x="44.7" y="30.5">1</text>
<text x="44.7" y="32.7">2</text>
<text x="50.8" y="30.5">3</text>
<text x="50.8" y="32.7">4</text>
<text x="127.3" y="35">6</text>
<text x="130.7" y="36">SCL</text>
<text x="144" y="32.7" transform="rotate(-90 144 32.7)">8</text>
<text x="173" y="31.7" transform="rotate(-90 173 31.7)">1</text>
<text x="175.2" y="31.7" transform="rotate(-90 175.2 31.7)">2</text>
<text x="177.4" y="31.7" transform="rotate(-90 177.4 31.7)">3</text>
<text x="179.7" y="31.7" transform="rotate(-90 179.7 31.7)">4</text>
<text x="181.9" y="31.7" transform="rotate(-90 181.9 31.7)">5</text>
<text x="184.2" y="31.7" transform="rotate(-90 184.2 31.7)">6</text>
<text x="186.4" y="31.7" transform="rotate(-90 186.4 31.7)">7</text>
<text x="188.6" y="31.7" transform="rotate(-90 188.6 31.7)">8</text>
<text x="190.8" y="31.7" transform="rotate(-90 190.8 31.7)">9</text>
<text x="193.1" y="32.7" transform="rotate(-90 193.1 32.7)">10</text>
<text x="222.1" y="31.7" transform="rotate(-90 222.1 31.7)">1</text>
<text x="224.3" y="31.7" transform="rotate(-90 224.3 31.7)">2</text>
<text x="226.6" y="31.7" transform="rotate(-90 226.6 31.7)">3</text>
<text x="228.8" y="31.7" transform="rotate(-90 228.8 31.7)">4</text>
<text x="231" y="31.7" transform="rotate(-90 231 31.7)">5</text>
<text x="233.3" y="31.7" transform="rotate(-90 233.3 31.7)">6</text>
<text x="127.3" y="41.7">3</text>
<text x="127.3" y="37.2">7</text>
<text x="130.7" y="38.2">WP</text>
<text x="149.1" y="41.7">5</text>
<text x="127.3" y="46.1">1</text>
<text x="127.3" y="43.9">2</text>
<text x="130.7" y="47.1">A0</text>
<text x="130.7" y="44.9">A1</text>
<text x="130.7" y="42.7">A2</text>
<text x="142.8" y="42.7">SDA</text>
<text x="144" y="50" transform="rotate(-90 144 50)">4</text>
<text x="46.9" y="61.8">8</text>
<text x="46.9" y="66.2">7</text>
<text x="46.9" y="75.2">6</text>
<text x="184.1" y="76.3" transform="rotate(-90 184.1 76.3)">8</text>
<text x="186.4" y="76.3" transform="rotate(-90 186.4 76.3)">7</text>
<text x="188.6" y="76.3" transform="rotate(-90 188.6 76.3)">6</text>
<text x="190.8" y="76.3" transform="rotate(-90 190.8 76.3)">5</text>
<text x="193.1" y="76.3" transform="rotate(-90 193.1 76.3)">4</text>
<text x="195.3" y="76.3" transform="rotate(-90 195.3 76.3)">3</text>
<text x="197.5" y="76.3" transform="rotate(-90 197.5 76.3)">2</text>
<text x="199.8" y="76.3" transform="rotate(-90 199.8 76.3)">1</text>
<text x="222.1" y="74.1" transform="rotate(-90 222.1 74.1)">8</text>
<text x="224.3" y="74.1" transform="rotate(-90 224.3 74.1)">7</text>
<text x="226.6" y="74.1" transform="rotate(-90 226.6 74.1)">6</text>
<text x="228.8" y="74.1" transform="rotate(-90 228.8 74.1)">5</text>
<text x="231" y="74.1" transform="rotate(-90 231 74.1)">4</text>
<text x="233.3" y="74.1" transform="rotate(-90 233.3 74.1)">3</text>
<text x="235.5" y="74.1" transform="rotate(-90 235.5 74.1)">2</text>
<text x="237.7" y="74.1" transform="rotate(-90 237.7 74.1)">1</text>
<text x="46.9" y="79.6">5</text>
<text x="46.9" y="88.6">4</text>
<text x="46.9" y="93">3</text>
<text x="46.9" y="102">2</text>
<text x="46.9" y="106.4">1</text>
<text x="241.6" y="110.9">1</text>
<text x="241.6" y="113.1">2</text>
<text x="241.6" y="115.4">3</text>
<text x="241.6" y="117.6">4</text>
<text x="241.6" y="119.8">5</text>
<text x="241.6" y="122">6</text>
<text x="145.6" y="151.1">1</text>
<text x="145.6" y="153.3">2</text>
<text x="145.6" y="155.5">3</text>
<text x="184.3" y="155.5">1</text>
<text x="184.3" y="153.3">2</text>
<text x="244.7" y="154.3">I2C-1</text>
<text x="55" y="161">OT2-2</text>
<text x="84" y="161">OT1-2</text>
<text x="113" y="161">IO3-1</text>
<text x="113" y="156.5">IO3-2</text>
<text x="244.7" y="158.8">I2C-2</text>
<text x="57.2" y="167.7">OT2-1</text>
<text x="86.2" y="165.4">OT1-1</text>
<text x="244.7" y="163.2">I2C-3</text>
<text x="244.7" y="167.7">I2C-4</text>
<text x="35.8" y="177.9">6</text>
<text x="41.9" y="177.9">3</text>
<text x="64.8" y="175.6">7</text>
<text x="70.9" y="175.6">2</text>
<text x="147.9" y="175.6">1</text>
<text x="147.9" y="177.9">2</text>
<text x="113" y="183.3">IO2-2</text>
<text x="147.9" y="180.1">3</text>
<text x="31.3" y="186.8">5</text>
<text x="37.4" y="186.8">4</text>
<text x="60.3" y="186.8">8</text>
<text x="66.4" y="186.8">1</text>
<text x="113" y="187.8">IO2-1</text>
</g>
<g font-size="1.6" fill="#800000">
<text x="235.8" y="33.1">No jumpers for Uno R3 and later</text>
<text x="102.3" y="95.1">CH3+</text>
<text x="124.2" y="93.3">VDD</text>
<text x="102.3" y="99.6">CH4+</text>
<text x="102.3" y="97.4">CH3-</text>
<text x="102.5" y="101.8">CH4-</text>
<text x="124.6" y="97.4">Vref 2.048V</text>
<text x="102.5" y="106.3">Ch1+</text>
<text x="108.5" y="106.7" transform="rotate(-90 108.5 106.7)">MUX</text>
<text x="113" y="104.5">PGA</text>
<text x="124.2" y="103.6">Delta-Sigma</text>
<text x="126.4" y="105.8">ADC</text>
<text x="137.6" y="104.5">I2C</text>
<text x="142.9" y="102.9">SCL</text>
<text x="142.9" y="107.4">SDA</text>
<text x="102.5" y="108.5">CH1-</text>
<text x="102.5" y="110.5">CH2+</text>
<text x="102.5" y="113">CH2-</text>
<text x="127.1" y="113">OSC</text>
<text x="141.8" y="113.9">ADR1</text>
<text x="122.6" y="117.2">VSS</text>
<text x="141.8" y="116.3">ADR0</text>
<text x="198.3" y="122.8">VDD</text>
<text x="203" y="122.8">SDA</text>
<text x="198.1" y="131.7">ALERT SCL</text>
<text x="198.3" y="127.3">VSS</text>
</g>
<g font-size="1.6" fill="#808080">
<text x="113" y="95.6">ADC1</text>
<text x="113" y="97.8">MCP3424SL</text>
<text x="200.1" y="117.9">U1</text>
<text x="200.1" y="135.8">MCP9800</text>
</g>
</svg>
